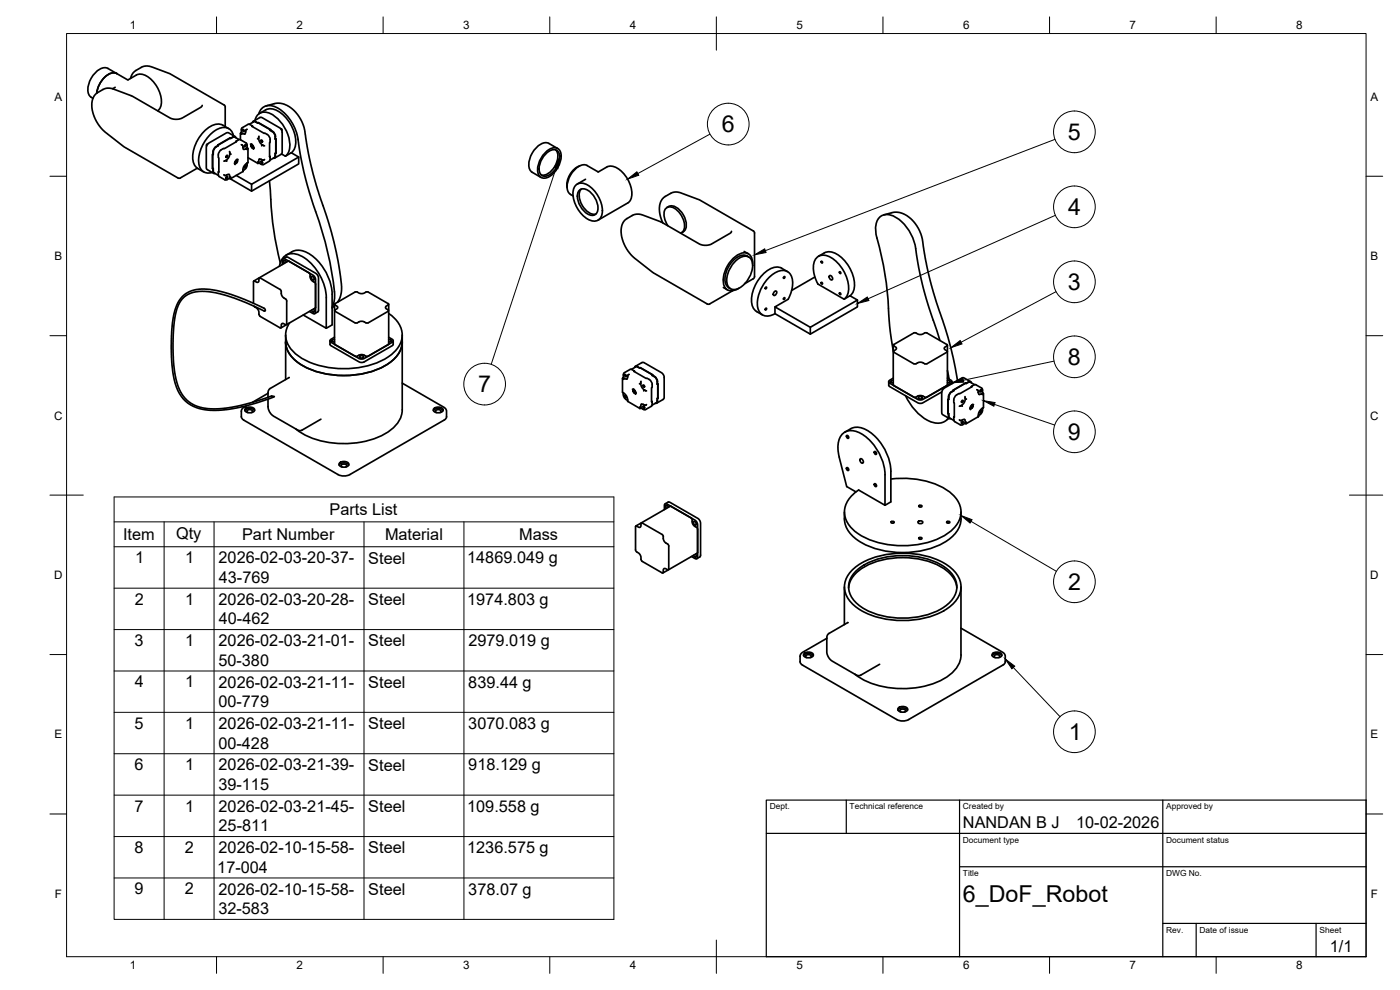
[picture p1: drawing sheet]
<svg xmlns="http://www.w3.org/2000/svg" width="420mm" height="297mm" viewBox="0 0 420 297" stroke-linecap="round" stroke-linejoin="round" font-family="sans-serif">
<!-- layer: Visible -->
<g fill="none" stroke="#000" stroke-width=".51">
<path d="M34.6 26.2l-.8 .4M35 22.1a3.6 3.6 0 0 0-4.1 1.6l-1.4 2.4-.5 1.8M35.1 22.1l3.3 1.9 2.5-1.5a4.1 4.1 0 0 1 4.9 1.8 8.6 8.6 0 0 1 2.3 7.9l-.8 1.1M35.1 22.1l-2.7-1.6a3.4 3.4 0 0 0-3.8 1.3 6.7 6.7 0 0 0-2 6.5l.3 .5 1 .7M39.2 23.5l.8-1.7 2.5-1.6 1.3-.4 1.5 .2 5.9 2.2 16 9.3M60.7 31.6l-.5 .6-5.6 3.3-2 .3-1.4-.3-11.7-6.7-5.8-2.2-1.5-.2-1.3 .4-2.2 1.4-.9 1.4-.2 2.4 .6 2.8 1.3 2.6 1.5 1.7 6.3 5 16.1 9.3M67.2 31.5l.4 .6v5.9M68.6 38.6a4.8 4.8 0 0 0-7.1 .6 10.7 10.7 0 0 0-3.4 9.6 4.4 4.4 0 0 0 3.1 2.8M72.4 39.8l-.2 .2v1.9l1.8 1.1 .1 1.5M72.4 39.8l.1 .1M72.5 39.9l.3 .1-.3 .3M72.8 38.9l.4 .1 .1 .4-.4-.1z"/>
<path d="M73.7 39.5v.1M73.7 39.5l-.3 .7M74.2 38.8l-.5 .3v.4M75.1 37.4l.7 .4-.2 .1 4.6 2.5M75.1 37.4l-.7-.1-1.7 1-.3 .5v1M75.8 37.8l-.1 .1M75.8 36.7l.6-.4 1 .6M76 36.4l2.4-1.2 5.5 3.1 .5 .5 .3 .9v6.2l-.3 .4-2 1.1M76.1 36.6l-1.3 .7M76.1 36.5l1.4 .4 3.7 2.1M76.5 36.1a2.96 2.96 0 0 1 4.5-2.1 10.9 10.9 0 0 1 5.7 11.3l-1.1 1.6M77.4 36.9h.1"/>
<path d="M77.4 36.9v.1M77.5 36.8l3.8 2.1-.2 .2 1.1 .9 .4 1M77.6 34.2a3.4 3.4 0 0 1 5.3-2 13.7 13.7 0 0 1 6.8 11.6 104 104 0 0 0 5 19.6M79.7 33l-1.8 1M79.7 33a5.3 5.3 0 0 1 6 2.2 9.8 9.8 0 0 1 2.6 9.5l-.9 1.1M79.9 31.8l3.3-.8 1.6 .1 1.3 .5 1.5 1 1.2 1.2 1.4 2 .8 1.5 .4 1.7 1.2 7.4 1.4 5.8 5.1 16.2 2.3 9.7 .8 4.7 .3 4.1-.3 2-.9 1.7M81.1 39l1 .6 .4 .6 .2 1.6-.1-.8M84.3 38.6l.3 .2v.4M53.4 53.4h.7M59.2 50.5l-5.1 2.9M62.3 43.2l-.3 .2v.4M63.8 46.3v4.2l.2 1.1 1.5 1"/>
<path d="M63.8 50.5l.1 .2M63.9 46.4l-.1-.1v4.3M63.9 50.7l.1 1.1 .6 .3M64 50.6l-.1 .1M65.5 51.6h.2M65.5 43.6l-.7 .4M67.2 48.4l.6-.3 .3 .3M67.9 46.7l.3-.1 .1 .2-.3 .5zM67.9 53.1l.3-.2 .1 .2-.3 .5zM68.1 52.4v.1M68.7 52.3l.3 .7M68.8 52.4h-.5l-.6 .3-.5-.3"/>
<path d="M68.9 45.5l.1 .3M69 45.8v.3l.3 .1M69 46.1a2.4 2.4 0 0 1-1.2 2M69 41.5l-3.7 2 .2 .1a2.7 2.7 0 0 0-1.6 2.8l.2-1.6 .7-.8M69 41.4l.2 .2M69 41.5l-3.6 2.1M69.3 53.2l-.3-.1-.1 .4M70.1 40.7a3 3 0 0 0-4.7-2 11.2 11.2 0 0 0-5.6 10.8 2.87 2.87 0 0 0 3.9 2.2M70.4 49v.1M70.4 48.9l.5 .1M70.5 41.2l1.2 .7M70.5 41.1l-1.5 .4"/>
<path d="M70.5 41l-1.9-1.2h-.5l-5.4 3.1-.5 .6-.3 .6v6.3l.2 .5 2.1 1.1M70.7 48.3l.4-.2 .2 .2-.6 .7-.1-.2zM70.8 48.4h.3l-.3 .4zM70.8 41.3l-.6-.4-1 .6M70.8 42.4l.1 .1M70.9 48.3l.1 .3-.3 .1M71 47.9l.3 .5M71 47.9l.1 .1M71.2 47.8v.2M71.4 47.8l-.7 .4-.3 .6 .1 .6M71.5 42l-.7 .4 .2 .1-3.7 2.1a1.95 1.95 0 0 0-1.6 2.8l-.2 5.2 .3 .4 1.8 1 1.3-.5 .3 .1 3.7-2.2 .2-1.2 .9-1.2M72.2 41.9l-.7 .1"/>
<path d="M72.4 43.4l.5 .3v.5M72.8 40l.7 .2M72.9 44.1v.1M72.9 44.2l.3 .6M73.4 49.9l.3-.2 .1 .2-.4 .5zM73.4 43.6l.3-.2 .1 .2-.4 .5zM73.8 44.6l.3 .3M73.8 44.6l-.7 .2M74 49h.1M74.1 44.5l-.3 .1M74.2 44.4l.2 .2v4.2l-.4 .2M74.2 49l-.3 1.4-1 .8"/>
<path d="M74.4 47.3l3 1.7M75.2 43.3l.4 .1 .4 .4 .2 .6-.2 .4M75.4 43.6l.5 .1 .1 .6-.5-.1zM75.4 43.2v.2M75.5 55.3v2M75.5 43.3v.1M75.6 43.3l-.3 .5M75.7 43.7l-.1 .3 .3 .1M76.2 44.4v.1M76.2 44.3l-.5 .1M77.4 49h.1M77.6 48.5l-.3 .4"/>
<path d="M77.6 41.5l-.3 .1M77.6 48.5l.1 .3M77.6 41.5a2.4 2.4 0 0 0 1.2 2M77.6 48.9h.1M77.7 48.9l-.3 .1M77.7 40.9l-.1 .6M77.8 47.8l.7 .1M77.9 47.7l-.3 .7M78.3 48.4l.4 .1v.4l-.3-.1zM78.3 42l.4 .1v.5l-.3-.1zM78.5 47.8v.1M78.6 43.6l-.1 .2"/>
<path d="M78.8 43.5l-.2 .1M78.8 43.5l.2 .2M79 43.7l.4 .1M79.4 47.8l-.4 .3-.5-.2M80.2 40.3l.8 1.2-.1 5.6 .2-.1v1l-2.1 1.4-1.3-.5M80.9 54.2l.1 1.5a107.3 107.3 0 0 0 3.1 23.1M80.9 47h.2M82.6 46v1.2l-.6 .3M82.7 41.8l.1-.1v4.2M82.8 41.7v4.2l-.2 .1v1l-1.6 1M82.8 46l-.1 .1M87.4 45.8l-1.8 1.1-1.1-.7"/>
<path d="M87.4 45.8l2.2 1.3-14.1 8.2-4.6-2.7M89.6 47.1v2.1l-14.1 8.1-6.6-3.8M163.6 45.8a3 3 0 0 1 4.2-.9 5.6 5.6 0 0 1-1.1 6.5l-.6 .6a3 3 0 0 1-4.2 .9 5.6 5.6 0 0 1 1.2-6.5zM163.7 46.3a2.7 2.7 0 0 1 3.7-.9 5.1 5.1 0 0 1-1.3 6.1 2.7 2.7 0 0 1-3.8 .9 5.1 5.1 0 0 1 1.4-6.1zM164.7 43l2.7 1.6M164.7 43a3.4 3.4 0 0 0-3.8 1.3 6.7 6.7 0 0 0-1.9 6.5l.7 .9 2.7 1.5M166.8 45a4.5 4.5 0 0 1-.7 5.5l-1.6 1.6a2.52 2.52 0 0 1-2.1 .4M171.2 58.3l.8 .5M171.2 58.3a3.4 3.4 0 0 1-.8-4 6.7 6.7 0 0 1 4.7-4.9l1.1 .3 3.3 1.8 2.6-1.4a3.8 3.8 0 0 1 4.2 1.1 8.5 8.5 0 0 1 2.9 8.8l-.9 1-8.8 5M173 55.4a3.3 3.3 0 0 1 4.1 .6 9.1 9.1 0 0 1 3.4 8.8 2.57 2.57 0 0 1-4.1 .9 9 9 0 0 1-4.2-9.2zM173.8 57.2a2.26 2.26 0 0 1 3.2 .3 6.2 6.2 0 0 1 2.2 6.2 1.84 1.84 0 0 1-2.8 .5 6.2 6.2 0 0 1-2.9-6.6zM174 49.8a6.3 6.3 0 0 0-3.8 6.5"/>
<path d="M174.5 56.7a4.5 4.5 0 0 0 .7 5.6l1.5 1.5a2.52 2.52 0 0 0 2.1 .4M175.7 53.8l-2.5 1.4M83.9 79.9a4.1 4.1 0 0 1 6.5-3.1 15.5 15.5 0 0 1 7.5 12.5v9.2l-6.9-4M84.7 79.4l.1-1.5 .2-.3h.4l8.5 5 .5 .5 .3 .6v10.1l-.2 .3-.3 .1-1.3-.7M85 77.6l.9-.5h.4l8.5 4.9 .6 .6 .2 .7v9.9l-.1 .3-1 .6M85.9 76.6a5.6 5.6 0 0 1 7.8 .2 15.9 15.9 0 0 1 6 11.5M86 78.7l-.4-.5-.4-.1-.1 .4 .3 .5M86.5 78.4l-10.3 5.9M86.5 78.3l6.4 3.7 .4 1.8 1.2 1 .2 .5v7.1l-10.4 6M94.7 63.4a97.3 97.3 0 0 1 5.7 25.6l-.3 2-.4 1.1M198.9 66.9l-.7-1.8-.3-1.6 .1-1.8 .3-1.2 .5-.8 .9-.8 2.1-1.1 1.5-.2 6.6 2.4 16.4 9.4 .1 .5v13.1l-.3 .6-2.6 1.5M200.2 62.3a2.69 2.69 0 0 1 3.9 .8 5.4 5.4 0 0 1 1.4 6.1l-1 .6"/>
<path d="M200.4 67.7a4.9 4.9 0 0 1-.7-5 2.18 2.18 0 0 1 3.2 .1 6.2 6.2 0 0 1 2.3 6.2l-.9 .9M219.5 69.4l-.4 .6-5.6 3.3-2 .3-1.5-.3-11.6-6.7-6-2.2-1.5-.1-1.1 .4-2.1 1.2-1 1.5-.3 2.1 .6 2.9 1.1 2.3 1.8 2.3 6.2 4.9 16.1 9.3M220.6 78.4a3.7 3.7 0 0 1 4.1-1.3 3.7 3.7 0 0 1 .9 4.2 7.6 7.6 0 0 1-5.1 5.6 2.32 2.32 0 0 1-2.4-2.8l.5-2.6 .9-1.6zM223.3 75.4l1.3 .7M224.7 77.1a3.5 3.5 0 0 0-4.9 1.3 7.3 7.3 0 0 0-1.9 7.1l.8 .8M225.9 79.3a2.7 2.7 0 0 0-3.3-3.4 9 9 0 0 0-5.4 9.5 2.49 2.49 0 0 0 3.8 1.5l.7-.4M245.6 76.9a4.8 4.8 0 0 1 7.1 .5 10.9 10.9 0 0 1 3.6 9.5l-.7 1.4-.5 .4M265.2 64.5l3.4-.8 2.5 .4 2.6 1.9 1.3 1.5 1 1.7 .8 2.3 1.1 6.9 1.4 6.2 5.2 16.6 1.6 6.2 1.2 6.8M76.2 91.8l1.2 1 .4 1.7 .3 .4M78.1 83.4l6 3.5M78.1 83.4h-.3l-.3 1.3-1.2-.4-.2 .2v6.5M84.1 86.8l.3 .4 .3 1.7 1.2 .9 .1 .5"/>
<path d="M86 90.3v6.9l-.1 .3-1.2-.4-.3 .4v.8l-.3 .1-6-3.5M93.5 83l.3-.1 .4 .3v.8l-.6-.2zM94.1 92.7l.2 .7-.1 .2h-.4l-.3-.5M99.7 88.3v9.2l-1.8 1M100.4 91.3l.1 12 6 3.6h.8M100.4 91.7l-.7 .7M100.5 91.5l.8 .7-.2 .5-.7 .4 .2 .3 5.9 3.5 .8-.1M101.6 90.5h-.1M107.2 87.6l1.2 .5 .7-.1 .9-.4h.5l6 3.5v.4M107.3 87.6h-.7l-6.1 3.5 .1 .4M116.5 91.5l-.7 .4-.1 .4 .9 .8-.1 .3-6 3.5h-.5l-1.2-.5-.8 .1-.8 .4M116.6 94a7.4 7.4 0 0 1 3.8 8.5 12.7 12.7 0 0 1-9 7 27.3 27.3 0 0 1-21.2-2.3 7.8 7.8 0 0 1-4.2-8.3l.9-2"/>
<path d="M116.6 91.3v12l-6.1 3.6h-.5l-1.4-.5-1.4 .5M212.2 91.2h.8M217.1 86.3l1.2 .7M218.7 86.3l.5 .3M219.8 87.3l-6.8 3.9M227.1 93.5l1.7 1M229.7 92.6h.4l-.4 .4zM229.7 86.2l.4 .1-.4 .4zM232.4 87.5l.5-.2a.76 .76 0 0 1 .1 .9 .76 .76 0 0 1-.9 .4v-.6zM234.6 80.5l1.7 1M234.6 80.5a5.4 5.4 0 0 0-6.1 2.4 10.5 10.5 0 0 0-2.7 8.8l.7 1.3 .6 .5M235.2 83.1h.4l-.4 .4z"/>
<path d="M235.2 89.4h.4l-.4 .4zM243.2 98.2v2.1M244.5 83.1l-6.9 4.1M245.4 85.2l7.9 4.6 1.8-1.1M245.4 85.2a7.9 7.9 0 0 1-.7-7.4 3.2 3.2 0 0 1 4.7-.5 11.1 11.1 0 0 1 5.1 10.7l-.6 1.3-.5 .5M248.9 82.8a.76 .76 0 0 1 .8 .3 .76 .76 0 0 1-.1 .9l-.6-.5zM255.1 88.7l2.2 1.3-14.1 8.2-10.6-6.1 3.9-2.3a8 8 0 0 0 .8-7.3 3.5 3.5 0 0 0-5.3-.3 11.3 11.3 0 0 0-4.6 10.1 3.1 3.1 0 0 0 5.2 1.8M257.3 90v2.1l-14.1 8.2-10.6-6.2v-2M80.4 119.7l.2 3.1 .8 1.5 8.1 4.8h1l5.8-3.3M80.4 118l-4.6 2.7M82.3 119l-.8-.2-6.5 2.1-6.3 1.4-4.8 .4-3.8-.5-2.9-1.3-2.3-2.1-1.6-3.2-1-4.4-.3-3.7-.1-4.8 .6-7.5 .5-2.2 .7-1.9 1-1.4 1.2-1 1.9-.9 1.9-.4 2.7 .1 2.3 .3 5.8 1.7 8.8 3.8a.43 .43 0 0 0 .3-.4 .43 .43 0 0 0-.3-.4l-7.8-3.4-6.6-1.9-2.2-.4-2.7-.1-2.3 .5-1.7 .8-1.4 1.1-1 1.4-1 2.1-.5 2-.4 3.1-.3 4.5 .3 7.7 .9 5.2 1.5 3.3 .9 1.2 1.4 1.4 3.2 1.5 4.3 .6 5-.3 5-1 8.3-2.7M85.7 102.6a9.1 9.1 0 0 0 5.8 7.5 27.3 27.3 0 0 0 24.7-.8 8.6 8.6 0 0 0 4.5-6.7"/>
<path d="M85.7 100.5v13.4M86.8 113.3l-5.9 3.4-.4 .9-.1 1.6M99 102.2v1.2l.3 .3 8.4 4.8 .7 .3 .9-.3 8.5-4.8 .2-.3v-1.2M100.4 101.2l-1.2 .7v.7l9.1 5.1 1-.2 8.6-4.9v-.7l-1.3-.7M100.4 101.9l-.8 .3 .1 .3 .7 .1M108 106.9l.6-.2 .6 .4-.8 .3-.4-.2zM116.6 101.9l.9 .3-.2 .3-.7 .1M120.7 100.5v22.5a8.7 8.7 0 0 1-5 7.1 26.9 26.9 0 0 1-25.9-.6l-1-.8M120.7 115l12.6 7.2 .7 .9v1.9M187.1 113.3l.1 .1M187.1 117.9l.2 1.3 1 .9M187.2 113.4l.2 .2-.2 .2"/>
<path d="M187.2 117.9v.1M187.4 113.6l.8 .1M187.5 112.4l.3 .1 .1 .5-.3-.1zM187.5 118.7l.3 .1 .1 .5-.3-.1zM188.3 113.1h.1M188.3 113.1l-.2 .7M188.8 112.3l-.4 .3-.1 .5M189.1 110.9l-2 1.3v1.1l-.3 .2v4.2l1.2 1.1 .4 1.7 3.6 2.1M189.1 110.8l.6 .1 .7 .4-.2 .1 3.8 2.2a1.91 1.91 0 0 1 1.5 2.7l.1 5.5-2 1.1-1.3-.5M189.5 110.8l1.7-.8 .8 .5 .2-.1 3.6 2.1M189.8 116.8l.7 .4 .3 .6-.1 .5M190 117.1l.5 .1 .1 .7-.4-.2z"/>
<path d="M190.1 116.8h.1M190.2 116.9l-.2 .4M190.4 117.3l-.1 .2 .3 .1M190.4 111.3l-.1 .2M190.5 110.2l.5-.3 1 .5M190.7 109.9l2-1.1 .4-.1 5.4 3.1 .6 .6 .2 .7v6.3l-.2 .4-2 1.2M190.8 117.9v.2M190.8 117.9h-.5M192 110.4h.2M192 110.4v.1M192.2 110.3l3.7 2.1-.2 .2a2.63 2.63 0 0 1 1.6 2.7l-.1-1.5-.5-.7-1-.5M192.3 115l-.4 .2"/>
<path d="M192.3 115a2.4 2.4 0 0 0 1.1 2M192.4 114.4l-.1 .6M192.9 115.6l.4 .1 .1 .4-.4-.1zM193.4 117l-.2 .3M193.4 117l.6 .3M197.2 119.5l.1 1.2-.6 .3M197.3 115.3l.2-.1-.1 4.2M197.4 115.3l-.2 5.2-1.5 1.1M197.5 119.5l-.2 .1M266.7 114.5v1.1l.3 .4 8.9 5 1.1-.2 5.7-3.2M268.1 103.6v12l6.4 3.6 1.6-.5 1.6 .5 .5-.1 6.1-3.5v-12M268.1 113.5l-1.2 .7v.7l9.1 5.1 1-.2 8.5-4.9v-.7l-1.2-.7"/>
<path d="M268.1 114.2l-.8 .3 .1 .3 .7 .1M271.7 118.7a14.7 14.7 0 0 0 8.4 8.1 4.2 4.2 0 0 0 4.6-1.4M274.2 109.1l-6-3.4-.1-.3 .8-.6 .1-.3-.9-1 6.1-3.6 .5-.1 1.3 .6 .8-.1 .9-.5 .5 .1 6.1 3.6-.9 1 .2 .4 .7 .5-.1 .3-6 3.4M274.2 109.1h.7M274.9 109.1l1.1-.4h.8l.7 .4M275.7 119.1l.7-.1 .4 .3-.3 .4h-.5l-.4-.3zM277.5 109.1h.7M282.1 102.1l-.3-.7a134.2 134.2 0 0 1-7.4-28.6 12.2 12.2 0 0 0-7.5-8.4 3.5 3.5 0 0 0-4.1 4.2l.1 1.9a100.1 100.1 0 0 1 3.9 25.6l1.3 9.1M284.3 114.2l.9 .3-.2 .3-.7 .1M284.3 111.2l.5 2.5M284.6 119.9v4.1l.4 1.4M284.6 119.9l-.1-.1v4.3"/>
<path d="M285.7 114.5v.6M286.2 117.1l-.7 .4M289.6 119l.1 .6 .3 .1M289.7 119.6a2.4 2.4 0 0 1-1.2 2M289.8 115l-3.7 2 .1 .1a2.7 2.7 0 0 0-1.6 2.8l.2-1.5 .7-.9M289.8 114.9l.1 .2M289.8 115l-3.6 2.1M291.2 114.7l1.3 .7M291.2 114.7l-1.4 .3M291.3 114.5l-2.1-1.1h-.5l-5.2 3-.6 .6-.3 .8v6.2l.3 .4 2 1.2M291.5 114.8l-.5-.4-1.1 .6M291.5 115.9l.1 .2"/>
<path d="M292.2 115.5l-.7 .4 .2 .1-3.7 2.2a1.96 1.96 0 0 0-1.6 2.7l-.2 5 .3 .6M292.9 115.5l1.7 .9 .3 .4v1.1l.2 .2v4.2l-.3 .3M292.9 115.4l-.6 .1M293.1 116.9l.5 .3v.5M293.6 117.7h.1M293.6 117.7l.3 .7M294.2 117.1l.2-.2 .2 .2-.4 .5zM294.5 118.2l.3 .2M294.6 118.2l-.8 .1M294.9 117.9l-.4 .3M72.4 125l.2 .6 .6 .5 28.2 16.3 1.8 .4 1.8-.4 28.3-16.3M73.5 123.2a1.93 1.93 0 0 1 2.9 0"/>
<path d="M73.6 122.6a1.95 1.95 0 0 1 2.8 .3 1.67 1.67 0 0 1-2.8 .5zM74 121.7l-.9 .6-.6 .7-.1 2M74.4 123.8l-.3-.4a.98 .98 0 0 1 .8-.5 .98 .98 0 0 1 .9 .5l-.3 .4M101.8 139.5a1.93 1.93 0 0 1 2.9 0M101.9 138.9a1.95 1.95 0 0 1 2.8 .3 1.67 1.67 0 0 1-2.8 .5zM130.1 123.2a1.93 1.93 0 0 1 2.9 0M130.2 122.6a1.95 1.95 0 0 1 2.8 .3 1.67 1.67 0 0 1-2.8 .5zM131 123.8l-.4-.4a.98 .98 0 0 1 .9-.5 .98 .98 0 0 1 .9 .5l-.3 .4M134 125l-.2 .6-.5 .5M188.3 120h.1M192 122.5h.1M192 122.5l.1 .1"/>
<path d="M192.3 122l-.3 .4M192.3 122v.4M192.3 122.4h.1M192.3 122.4l-.2 .2M192.4 121.3l.8 .1M192.5 121.3l-.2 .7M192.9 121.9l.4 .1 .1 .5-.4-.1zM193.1 121.4h.1M194 121.4l-.4 .2-.4-.2M195.5 120.5h.2M253.5 129.7a5.6 5.6 0 0 1 7.9 .2 15.9 15.9 0 0 1 6 11.5M254.1 130.7l.4 .1 .2 .7-.5-.2z"/>
<path d="M258.1 137.7a.76 .76 0 0 1 .9 .4 .76 .76 0 0 1-.1 .9l-.7-.5zM262.4 135.5l.5 .2 .1 .6-.5-.1zM284.6 124v.2M284.6 124.2l.1 1.1 .6 .3M284.7 125.5l-.4 .4M284.7 124.1l-.1 .1M285 125.4l1.3 .8M286.2 125.1h.2M286.5 126.5l1.9 1 1.2-.5M288.2 121.8l-.3 .1M288.2 121.8l.3-.2 .3 .3M288.7 120.2l.2-.1 .2 .2-.4 .5z"/>
<path d="M288.7 126.6l.2-.2 .2 .2-.4 .5zM288.8 125.9v.1M289.5 125.9l.2 .7M289.5 125.9h-.4l-.7 .3-.5-.2M290 126.7l-.3-.1-.1 .4M291.1 122.5v.1M291.2 122.5h.4M291.5 121.8l.3-.2 .2 .3-.5 .6-.2-.2zM291.5 121.9l.4 .1-.4 .4zM291.6 121.9l.1 .2-.3 .1M291.7 121.5l.3 .4M291.8 121.4v.1"/>
<path d="M291.9 121.4v.1M292.2 121.4h-.5l-.4 .5-.2 .6 .2 .4M294.2 123.4l.2-.1 .2 .2-.4 .4zM294.8 122.6l-1 1.1-.2 1.3-3.6 2.1-.4-.1M294.8 122.5v.1M294.9 122.5l-.2 1.2-1.1 1M102.7 140.1l-.4-.3a.98 .98 0 0 1 .9-.6 .98 .98 0 0 1 .9 .6l-.3 .3M199.4 152.9v-1.4l.3-.4 .3 .1 8.6 4.9 .5 .6 .3 .7v9.8l-.3 .4-.3 .1-1.3-.7M199.6 151.2l.9-.5h.4l8.6 4.9 .5 .6 .2 .7v9.7l-.2 .5-.9 .5M200.6 152.2l-.4-.5-.3-.1-.1 .5 .2 .4M201.1 151.9l-10.3 5.9M201.1 151.9l6.3 3.5 .3 .3 .2 1.5 1.1 1"/>
<path d="M208.2 156.5l.6 .2 .1 .8-.3 .1-.3-.4zM209 158.2l.4 .6-.1 7.1-10.4 6M253.4 153.6v2.1M254.1 140.4l.4 .1 .2 .6-.5-.1zM257.7 147l7.9 4.6v-9.2a15.2 15.2 0 0 0-8.2-12.8 4 4 0 0 0-5.9 3.6l.1 2.9 2.5 9.9 2.8 1.6M262.4 145.2l.5 .1 .1 .6-.5-.1zM267.4 141.4v9.2l-1.8 1M267.4 143.7a25.3 25.3 0 0 1 17.4 3.8 7.2 7.2 0 0 1 3.1 8.5 12.9 12.9 0 0 1-8.1 6.3 27.2 27.2 0 0 1-22.3-2.2 7.4 7.4 0 0 1-3.7-8.6 9.4 9.4 0 0 1 3.9-4.5M267.5 156.5l.5-.1 .4 .4-.7 .2-.3-.2zM275.7 156.4l.8-.1 .4 .3a.76 .76 0 0 1-.7 .5 .76 .76 0 0 1-.7-.5zM275.9 151.7l.4-.1 .4 .3-.6 .2-.4-.2zM284.2 156.5l.5-.1 .4 .4-.7 .2-.3-.2z"/>
<path d="M288.4 153.6a8.4 8.4 0 0 1-4.5 8.8 27 27 0 0 1-26 0 8.6 8.6 0 0 1-4.5-6.7M200.7 170.7l-.2 .3-.9-.4h-.3l-.3 1.2-.3 .1-6.1-3.6-.5-1.8-1.2-1.1-.2-.4 .1-7.1 1.3 .3 .5-1.3 6.3 3.6 .4 1.8 1.2 1.1 .2 .4v6.9M208.7 166.3l.3 .5-.1 .3h-.5l-.3-.5M253.4 176.1v11.3M254.7 176.4a8.8 8.8 0 0 1 5.5-6.8 24.9 24.9 0 0 1 23.6 1.4 7.5 7.5 0 0 1 3.4 5.4M256.2 170.6a24.7 24.7 0 0 1 19.7-4.2 17.5 17.5 0 0 1 11.4 6.1 6.6 6.6 0 0 1-1.6 9 24.7 24.7 0 0 1-19.8 4.3 17.5 17.5 0 0 1-11.4-6.2 6.6 6.6 0 0 1 1.7-9zM257.1 171.1a22.9 22.9 0 0 1 17.9-4.1 17.2 17.2 0 0 1 10.6 5.1 6.1 6.1 0 0 1-.9 8.9 22.9 22.9 0 0 1-17.9 4.2 17.2 17.2 0 0 1-10.6-5.1 6.1 6.1 0 0 1 .9-9zM275.9 161.3l.4-.1 .4 .4-.6 .2-.4-.2zM288.4 176.1v20.4a8.7 8.7 0 0 1-5 7.1 26.9 26.9 0 0 1-25.9-.6l-1-.8M241.2 196.7a1.93 1.93 0 0 1 2.9 0M241.3 196.1a1.95 1.95 0 0 1 2.8 .3 1.67 1.67 0 0 1-2.8 .5zM242.1 197.3l-.4-.3a.98 .98 0 0 1 .9-.6 .98 .98 0 0 1 .9 .6l-.3 .3"/>
<path d="M248.1 191.5l-7.6 4.5-.4 .7v1.8l.4 .8 28.6 16.6 1.8 .4 1.8-.4M254.5 186.8l-6.1 3.7-.3 .7v4.6l.9 1.9 .8 .7 7.8 4.3 .8-.1 5.6-3.3M288.4 188.5l12.5 7.2 .8 1.1-.2 2.3-28.8 16.8M297.8 196.7a1.93 1.93 0 0 1 2.9 0M297.9 196.1a1.95 1.95 0 0 1 2.8 .3 1.67 1.67 0 0 1-2.8 .5zM298.7 197.3l-.4-.3a.98 .98 0 0 1 .9-.6 .98 .98 0 0 1 .9 .6l-.4 .3M269.5 213a1.93 1.93 0 0 1 2.9 0M269.6 212.4a1.95 1.95 0 0 1 2.8 .3 1.67 1.67 0 0 1-2.8 .5zM270.4 213.6l-.4-.3a.98 .98 0 0 1 .9-.5 .98 .98 0 0 1 .9 .5l-.3 .3"/>
<circle cx="75.7" cy="43.9" r=".23"/>
<circle cx="246.6" cy="78.7" r=".23"/>
<circle cx="246.6" cy="85" r=".23"/>
<circle cx="252.1" cy="81.8" r=".23"/>
<circle cx="252.1" cy="88.2" r=".23"/>
<circle cx="190.4" cy="117.5" r=".23"/>
</g>
<!-- layer: BORDER -->
<g fill="none" stroke="#000" stroke-width=".3">
<path d="M20 10.1h390v276.9h-390zM65 5.1v5M115 5.1v5M165 5.1v5M215 5.1v10M265 5.1v5M315 5.1v5M365 5.1v5M15 52.9h5M410 52.9h5M15 100.7h5M410 100.7h5"/>
<path d="M15 148.6h10M405 148.6h10M15 196.4h5M410 196.4h5M15 244.2h5M410 244.2h5M65 287v5M115 287v5M165 287v5M215 282.1v9.9M265 287v5M315 287v5"/>
<path d="M365 287v5"/>
</g>
<!-- layer: TITLEBLOCK -->
<path d="M230 240.1h180v46.9h-180zM230 250h180M254 240.1v9.9M288 240.1v46.9M349 240.1v46.9M288 260.1h122M349 277.1h61M359 277.1v9.9M395 277.1v9.9" fill="none" stroke="#000" stroke-width=".36"/>
<!-- layer: Parts Lists -->
<g fill="none" stroke="#000" stroke-width=".3">
<path d="M34.2 149.1h150v126.8h-150zM34.2 156.6h150M49.3 156.6v119.3M64.2 156.6v119.3M109.2 156.6v119.3M139.2 156.6v119.3M34.2 164h150M34.2 176.5h150M34.2 188.9h150M34.2 201.3h150M34.2 213.7h150M34.2 226.2h150"/>
<path d="M34.2 238.6h150M34.2 251h150M34.2 263.4h150"/>
</g>
<!-- layer: Balloons -->
<g fill="none" stroke="#000" stroke-width=".3">
<circle cx="218.6" cy="37.2" r="6.3"/>
<circle cx="322.4" cy="39.6" r="6.3"/>
<circle cx="322.4" cy="62.1" r="6.3"/>
<circle cx="322.4" cy="84.6" r="6.3"/>
<circle cx="145.4" cy="115.2" r="6.3"/>
<circle cx="322.4" cy="107.1" r="6.3"/>
<circle cx="322.4" cy="129.6" r="6.3"/>
<circle cx="322.4" cy="174.6" r="6.3"/>
<circle cx="322.4" cy="219.6" r="6.3"/>
</g>
<!-- layer: 0 -->
<path d="M168 47.1l-.6 3.5-1.1-.3zM188.3 53.7l2.8-2.2 .6 1.1zM226.4 76.5l3.1-1.8 .4 1.1zM257.3 91.1l3-2 .5 1.1zM285.3 104.3l2.9-2.1 .5 1zM285.7 114.8l3.3-1.3 .2 1.2zM295.1 120.2l3.5 .6-.3 1.1zM288.4 154.7l3.3 1.2-.6 1zM301.7 197.7l2.8 2.2-.8 .8z" fill="#000" stroke="#000" stroke-width=".3"/>
<path d="M166.9 50.4l-19.5 58.9M213.1 40.2l-21.7 11.9M316.6 41.8l-86.9 33.4M316.7 64.6l-56.2 25M316.9 87.5l-28.5 15.2M316.3 108.4l-27.2 5.7M298.4 121.3l18.1 6.2M291.4 156.4l25.6 15M304.1 200.3l14 14.7" fill="none" stroke="#000" stroke-width=".3"/>
<g font-size="7">
<text x="216.6" y="39.7">6</text>
<text x="320.5" y="42">5</text>
<text x="320.6" y="64.6">4</text>
<text x="320.5" y="87">3</text>
<text x="320.5" y="109.5">8</text>
<text x="143.5" y="117.8">7</text>
<text x="320.5" y="132">9</text>
<text x="320.6" y="177.1">2</text>
<text x="320.8" y="222.1">1</text>
<text x="289" y="270.6">6_DoF_Robot</text>
</g>
<g font-size="4.9">
<text x="98.9" y="154.6">Parts List</text>
<text x="52.9" y="161.6">Qty</text>
<text x="36.9" y="162">Item</text>
<text x="72.7" y="162">Part Number</text>
<text x="115.5" y="162">Material</text>
<text x="155.8" y="162">Mass</text>
<text x="40.6" y="169">1</text>
<text x="55.6" y="169">1</text>
<text x="65.6" y="169.1">2026-02-03-20-37-</text>
<text x="110.5" y="169.1">Steel</text>
<text x="140.2" y="169.1">14869.049 g</text>
<text x="65.7" y="174.9">43-769</text>
<text x="40.4" y="181.4">2</text>
<text x="55.6" y="181.4">1</text>
<text x="65.6" y="181.5">2026-02-03-20-28-</text>
<text x="110.5" y="181.5">Steel</text>
<text x="140.2" y="181.5">1974.803 g</text>
<text x="65.7" y="187.3">40-462</text>
<text x="40.4" y="193.8">3</text>
<text x="55.6" y="193.8">1</text>
<text x="65.6" y="193.9">2026-02-03-21-01-</text>
<text x="110.5" y="194">Steel</text>
<text x="140.6" y="193.9">2979.019 g</text>
<text x="65.5" y="199.8">50-380</text>
<text x="40.5" y="206.2">4</text>
<text x="55.6" y="206.2">1</text>
<text x="65.6" y="206.3">2026-02-03-21-11-</text>
<text x="110.5" y="206.4">Steel</text>
<text x="140.5" y="206.3">839.44 g</text>
<text x="65.5" y="212.2">00-779</text>
<text x="40.4" y="218.6">5</text>
<text x="55.6" y="218.7">1</text>
<text x="65.6" y="218.7">2026-02-03-21-11-</text>
<text x="110.5" y="218.8">Steel</text>
<text x="140.5" y="218.7">3070.083 g</text>
<text x="65.5" y="224.6">00-428</text>
<text x="40.4" y="231.1">6</text>
<text x="55.6" y="231.1">1</text>
<text x="65.6" y="231.2">2026-02-03-21-39-</text>
<text x="110.5" y="231.2">Steel</text>
<text x="140.5" y="231.2">918.129 g</text>
<text x="65.5" y="237">39-115</text>
<text x="40.4" y="243.5">7</text>
<text x="55.6" y="243.5">1</text>
<text x="65.6" y="243.6">2026-02-03-21-45-</text>
<text x="110.5" y="243.6">Steel</text>
<text x="140.2" y="243.6">109.558 g</text>
<text x="65.6" y="249.4">25-811</text>
<text x="289" y="248.5">NANDAN B J</text>
<text x="323" y="248.5">10-02-2026</text>
<text x="40.4" y="255.9">8</text>
<text x="55.4" y="255.9">2</text>
<text x="65.6" y="256">2026-02-10-15-58-</text>
<text x="110.5" y="256.1">Steel</text>
<text x="140.2" y="256">1236.575 g</text>
<text x="65.2" y="261.9">17-004</text>
<text x="40.4" y="268.3">9</text>
<text x="55.4" y="268.3">2</text>
<text x="65.6" y="268.4">2026-02-10-15-58-</text>
<text x="110.5" y="268.5">Steel</text>
<text x="140.5" y="268.4">378.07 g</text>
<text x="65.5" y="274.3">32-583</text>
<text x="399.1" y="285.7">1/1</text>
</g>
<g font-size="3.5">
<text x="39" y="8.8">1</text>
<text x="89" y="8.8">2</text>
<text x="139" y="8.8">3</text>
<text x="189" y="8.8">4</text>
<text x="239" y="8.8">5</text>
<text x="289" y="8.8">6</text>
<text x="339" y="8.8">7</text>
<text x="389" y="8.8">8</text>
<text x="16.3" y="30.2">A</text>
<text x="411.3" y="30.2">A</text>
<text x="16.3" y="78">B</text>
<text x="411.3" y="78">B</text>
<text x="16.2" y="125.9">C</text>
<text x="411.2" y="125.9">C</text>
<text x="16.2" y="173.7">D</text>
<text x="411.2" y="173.7">D</text>
<text x="16.3" y="221.6">E</text>
<text x="411.3" y="221.6">E</text>
<text x="16.4" y="269.4">F</text>
<text x="411.4" y="269.4">F</text>
<text x="39" y="290.8">1</text>
<text x="89" y="290.8">2</text>
<text x="139" y="290.8">3</text>
<text x="189" y="290.8">4</text>
<text x="239" y="290.8">5</text>
<text x="289" y="290.8">6</text>
<text x="339" y="290.8">7</text>
<text x="389" y="290.8">8</text>
</g>
<g font-size="2.5">
<text x="231" y="242.9">Dept.</text>
<text x="255" y="242.9">Technical reference</text>
<text x="289" y="242.9">Created by</text>
<text x="350" y="242.9">Approved by</text>
<text x="289" y="252.8">Document type</text>
<text x="350" y="252.8">Document status</text>
<text x="289" y="262.9">Title</text>
<text x="350" y="262.9">DWG No.</text>
<text x="350" y="279.9">Rev.</text>
<text x="360" y="279.9">Date of issue</text>
<text x="396" y="279.9">Sheet</text>
</g>
</svg>
